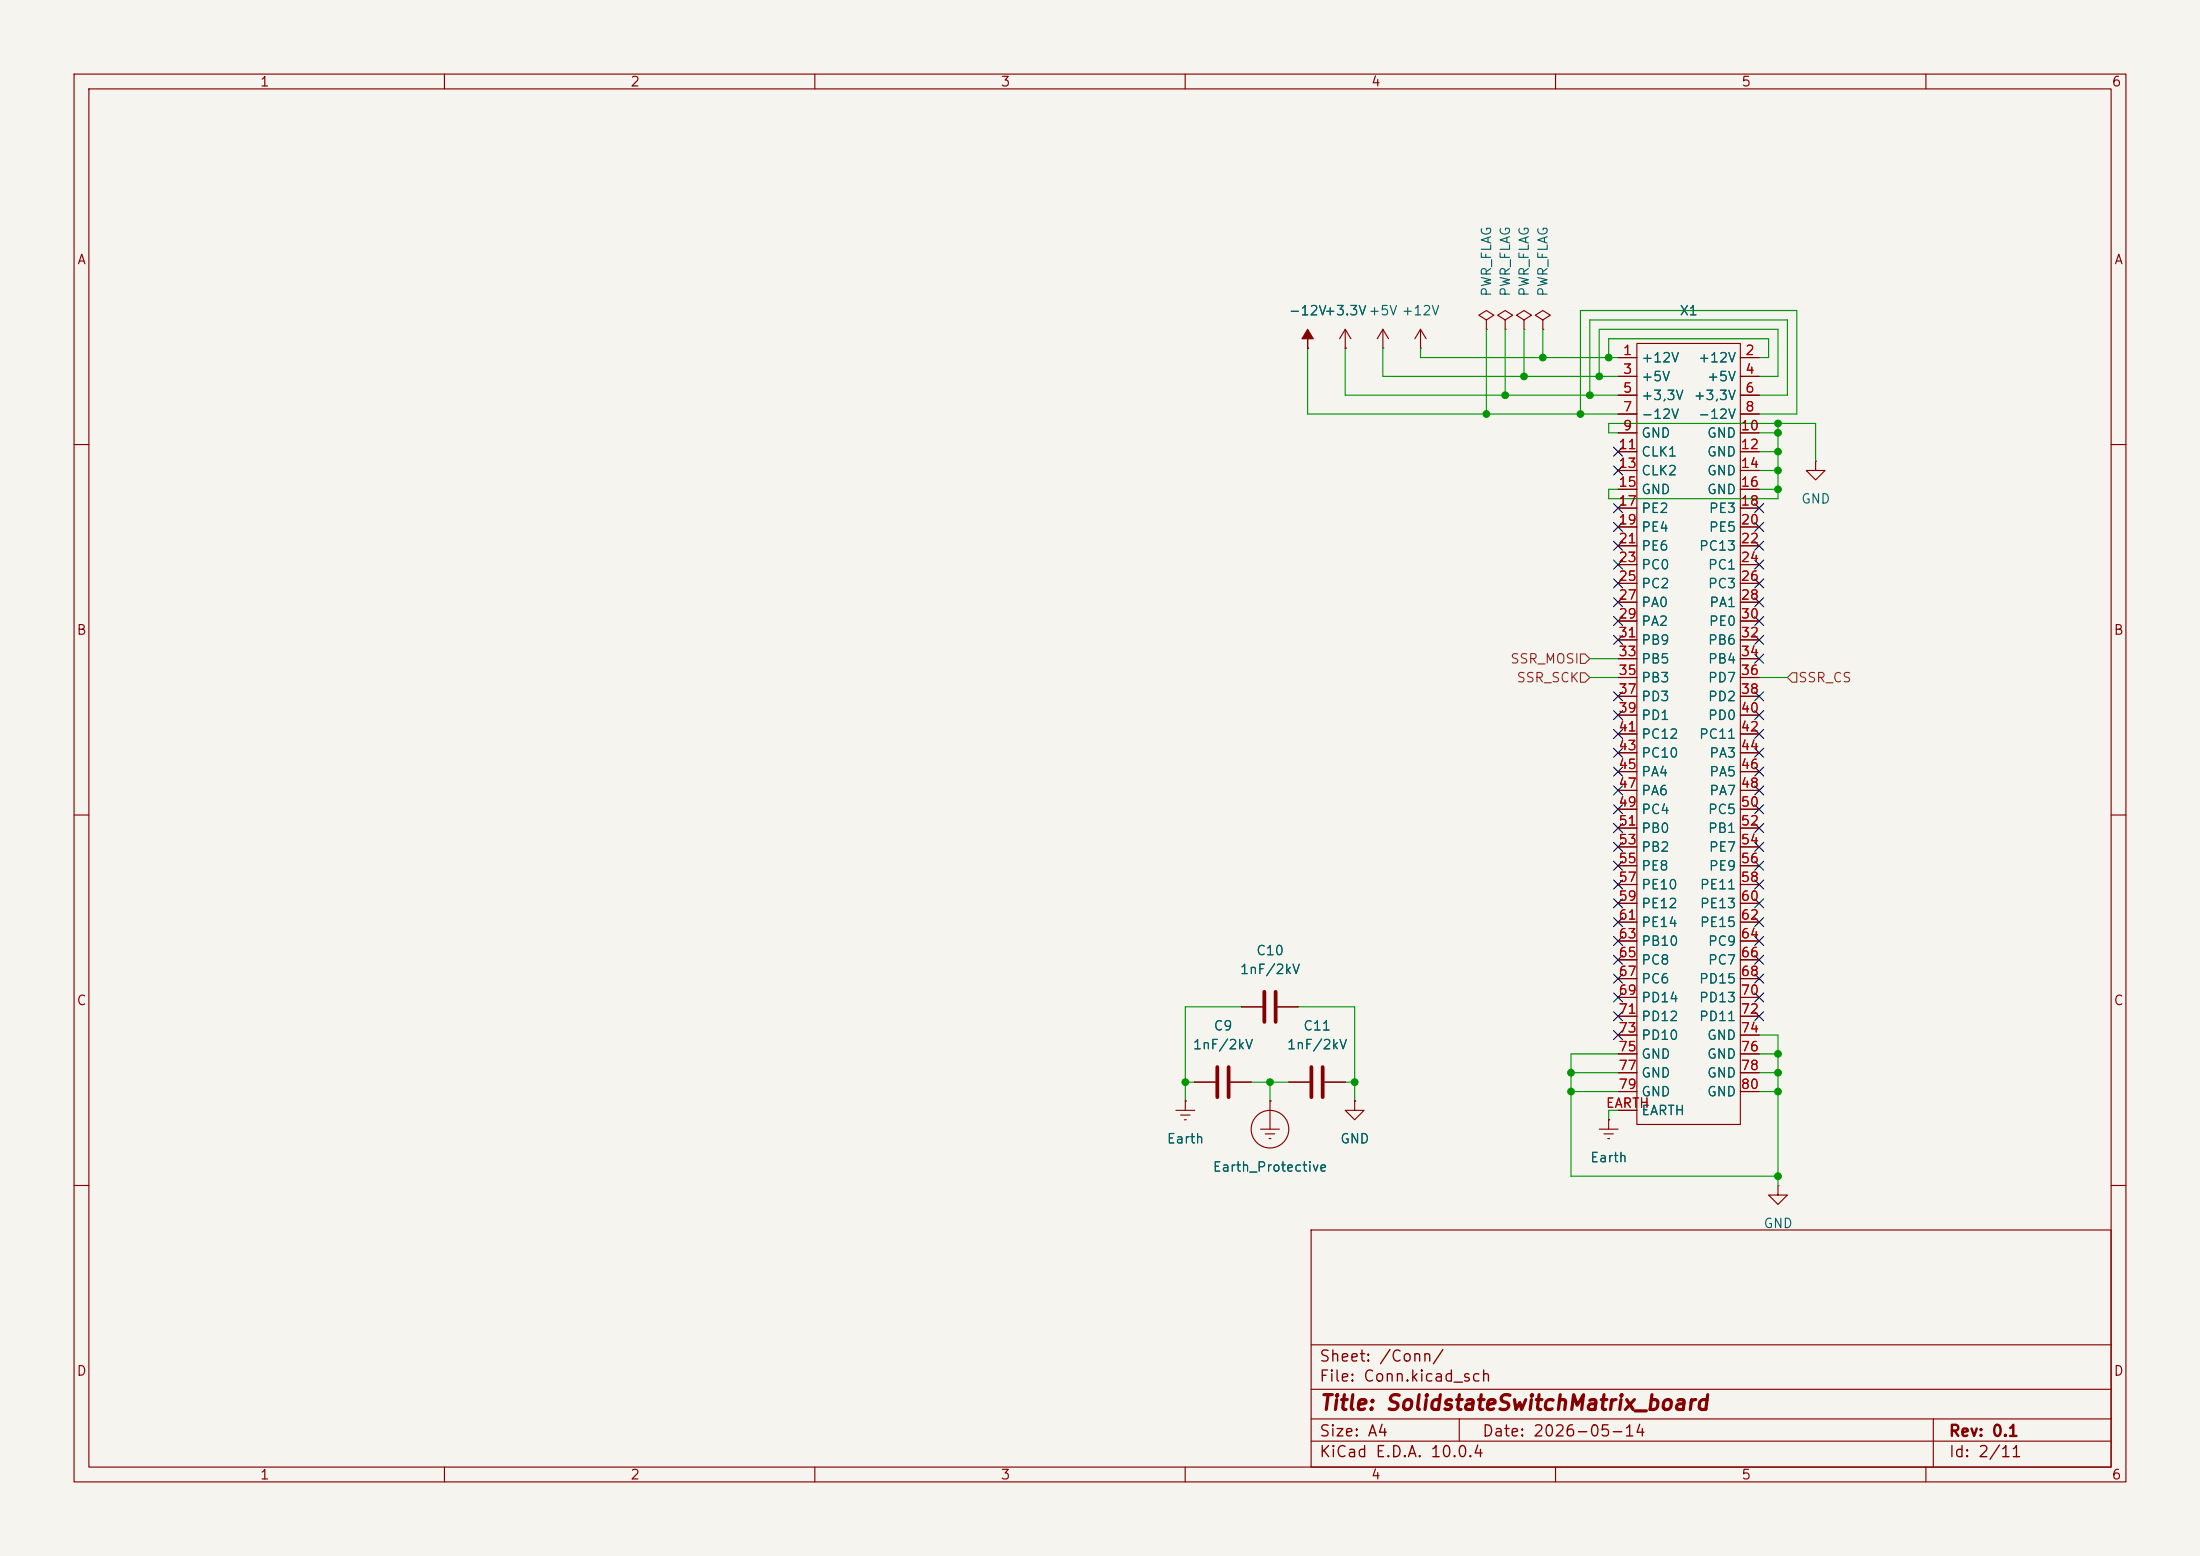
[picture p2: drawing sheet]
<svg xmlns="http://www.w3.org/2000/svg" width="297mm" height="210mm" viewBox="0 0 297 210" stroke-linecap="round" stroke-linejoin="round" font-family="sans-serif">
<path d="M0 0h297v210h-297z" fill="#f5f4ef" stroke="#f5f4ef" stroke-width=".14"/>
<g fill="none" stroke="#840000" stroke-width=".15">
<path d="M10 10h277v190h-277zM12 12h273v186h-273zM60 10v2M110 10v2M160 10v2M210 10v2M260 10v2M176.5 47h.1M181.6 47h.1M181.6 44.5l-.8 1.2M181.6 44.5l.8 1.2M181.6 44.5v2.5"/>
<path d="M186.7 47h.1M186.7 44.5l-.8 1.2M186.7 44.5l.8 1.2M186.7 44.5v2.5M191.8 47h.1M191.8 44.5l-.8 1.2M191.8 44.5l.7 1.2M191.8 44.5v2.5M200.7 43.2l1-.7-1-.6-1.1 .6 1.1 .7v1.3M200.7 44.5h.1M203.2 43.2l1-.7-1-.6-1 .6 1 .7v1.3M203.2 44.5h.1"/>
<path d="M205.7 43.2l1.1-.7-1.1-.6-1 .6 1 .7v1.3M205.7 44.5h.1M208.3 43.2l1-.7-1-.6-1 .6 1 .7v1.3M208.3 44.5h.1M218.4 48.3h2.6M218.4 50.8h2.6M218.4 53.3h2.6M218.4 55.9h2.6M218.4 58.4h2.6M221 46.4h13.9v105.4h-13.9zM234.9 48.3h2.6M234.9 50.8h2.6"/>
<path d="M234.9 53.3h2.6M234.9 55.9h2.6M234.9 58.4h2.6M10 60h2M218.4 61h2.6M218.4 63.5h2.6M218.4 66h2.6M218.4 68.6h2.6M218.4 71.1h2.6M218.4 73.7h2.6M218.4 76.2h2.6M218.4 78.7h2.6"/>
<path d="M234.9 61h2.6M234.9 63.5h2.6M234.9 66h2.6M234.9 68.6h2.6M234.9 71.1h2.6M234.9 73.7h2.6M234.9 76.2h2.6M234.9 78.7h2.6M245.1 62.2v1.3h1.3l-1.3 1.3-1.3-1.3h1.3M245.1 62.2h.1M285 60h2M218.4 81.3h2.6"/>
<path d="M218.4 83.8h2.6M218.4 86.4h2.6M218.4 88.9h2.6M218.4 91.4h2.6M218.4 94h2.6M218.4 96.5h2.6M218.4 99.1h2.6M234.9 81.3h2.6M234.9 83.8h2.6M234.9 86.4h2.6M234.9 88.9h2.6M234.9 91.4h2.6"/>
<path d="M234.9 94h2.6M234.9 96.5h2.6M234.9 99.1h2.6M10 110h2M218.4 101.6h2.6M218.4 104.1h2.6M218.4 106.7h2.6M218.4 109.2h2.6M218.4 111.8h2.6M218.4 114.3h2.6M218.4 116.8h2.6M218.4 119.4h2.6"/>
<path d="M234.9 101.6h2.6M234.9 104.1h2.6M234.9 106.7h2.6M234.9 109.2h2.6M234.9 111.8h2.6M234.9 114.3h2.6M234.9 116.8h2.6M234.9 119.4h2.6M285 110h2M167.6 135.9h2.8M172.5 135.9h2.8M218.4 121.9h2.6"/>
<path d="M218.4 124.5h2.6M218.4 127h2.6M218.4 129.5h2.6M218.4 132.1h2.6M218.4 134.6h2.6M218.4 137.2h2.6M218.4 139.7h2.6M234.9 121.9h2.6M234.9 124.5h2.6M234.9 127h2.6M234.9 129.5h2.6M234.9 132.1h2.6"/>
<path d="M234.9 134.6h2.6M234.9 137.2h2.6M234.9 139.7h2.6M158.7 149.9h2.6M159.4 150.5h1.3M159.9 151.1h.2M160 148.6h.1M160 148.6v1.3M161.3 146.1h2.8M166.1 146.1h2.8M170.2 152.4h2.5M170.8 153h1.3"/>
<path d="M171.3 153.7h.3M171.4 148.6h.1M171.4 148.6v3.8M174 146.1h2.8M178.8 146.1h2.8M182.9 148.6v1.3h1.2l-1.2 1.2-1.3-1.2h1.3M182.9 148.6h.1M215.9 152.4h2.5M216.5 153h1.3M217 153.7h.3M217.2 151.1h.1M217.2 151.1v1.3"/>
<path d="M218.4 142.2h2.6M218.4 144.8h2.6M218.4 147.3h2.6M218.4 149.9h2.6M234.9 142.2h2.6M234.9 144.8h2.6M234.9 147.3h2.6M10 160h2M177 166h108v32h-108zM240 160v1.3h1.3l-1.3 1.3-1.2-1.3h1.2M240 160h.1M285 160h2"/>
<path d="M60 198v2M110 198v2M160 198v2M177 194.5h108M177 191.5h108M177 187.5h108M177 181.5h108M197 191.5v3M210 198v2M260 198v2M261 191.5v6.5"/>
<circle cx="171.4" cy="152.4" r="2.54"/>
</g>
<path d="M176.5 44.5l.8 1.2h-.8v1.3v-1.3h-.7z" fill="#840000" stroke="#840000" stroke-width=".15"/>
<path d="M170.7 133.9v4M172.2 133.9v4M164.3 144v4.1M165.9 144v4.1M177 144v4.1M178.6 144v4.1" fill="none" stroke="#840000" stroke-width=".51"/>
<path d="M213.4 90.8h.6l.6 .6-.6 .7h-.6zM213.4 88.3h.6l.6 .6-.6 .6h-.6zM241.9 90.8h.7v1.3h-.7l-.6-.7z" fill="none" stroke="#725600" stroke-width=".15"/>
<g fill="none" stroke="#009600" stroke-width=".15">
<path d="M176.5 47v8.9h41.9M181.6 47v6.3h36.8M186.7 47v3.8h31.7M191.8 47v1.3h26.6M200.7 44.5v11.4M203.2 44.5v8.8M205.7 44.5v6.3M208.3 44.5v3.8M213.4 55.9v-14h29.2v14h-5.1M214.6 53.3v-10.1h26.7v10.1h-3.8M215.9 50.8v-6.3h24.1v6.3h-2.5M217.2 48.3v-2.6h21.6v2.6h-1.3"/>
<path d="M218.4 58.4h-1.2v-1.2h27.9v5M237.5 58.4h2.5M240 57.2v10.1h-22.8v-1.3h1.2M237.5 63.5h2.5M237.5 66h2.5M237.5 61h2.5M214.6 91.4h3.8M214.6 88.9h3.8M237.5 91.4h3.8M167.6 135.9h-7.6v12.7M175.3 135.9h7.6v12.7M237.5 139.7h2.5v20.3"/>
<path d="M160 146.1h1.3M168.9 146.1h5.1M171.4 146.1v2.5M181.6 146.1h1.3M212.1 147.3h6.3M212.1 144.8h6.3M218.4 149.9h-1.2v1.2M218.4 142.2h-6.3v16.6h27.9M237.5 147.3h2.5M237.5 144.8h2.5M237.5 142.2h2.5"/>
</g>
<g fill="none" stroke="#000084" stroke-width=".15">
<path d="M217.8 78.1l1.2 1.2M217.8 70.5l1.2 1.2M217.8 68l1.2 1.2M217.8 73.1l1.2 1.2M217.8 75.6l1.2 1.2M217.8 60.4l1.2 1.2M217.8 62.9l1.2 1.2M219 78.1l-1.2 1.2M219 70.5l-1.2 1.2M219 68l-1.2 1.2M219 73.1l-1.2 1.2M219 75.6l-1.2 1.2"/>
<path d="M219 60.4l-1.2 1.2M219 62.9l-1.2 1.2M236.9 68l1.2 1.2M236.9 73.1l1.2 1.2M236.9 78.1l1.2 1.2M236.9 70.5l1.2 1.2M236.9 75.6l1.2 1.2M238.1 68l-1.2 1.2M238.1 73.1l-1.2 1.2M238.1 78.1l-1.2 1.2M238.1 70.5l-1.2 1.2M238.1 75.6l-1.2 1.2"/>
<path d="M217.8 98.5l1.2 1.2M217.8 95.9l1.2 1.2M217.8 93.4l1.2 1.2M217.8 83.2l1.2 1.2M217.8 80.7l1.2 1.2M217.8 85.8l1.2 1.2M219 98.5l-1.2 1.2M219 95.9l-1.2 1.2M219 93.4l-1.2 1.2M219 83.2l-1.2 1.2M219 80.7l-1.2 1.2M219 85.8l-1.2 1.2"/>
<path d="M236.9 98.5l1.2 1.2M236.9 85.8l1.2 1.2M236.9 88.3l1.2 1.2M236.9 83.2l1.2 1.2M236.9 93.4l1.2 1.2M236.9 95.9l1.2 1.2M236.9 80.7l1.2 1.2M238.1 98.5l-1.2 1.2M238.1 85.8l-1.2 1.2M238.1 88.3l-1.2 1.2M238.1 83.2l-1.2 1.2M238.1 93.4l-1.2 1.2"/>
<path d="M238.1 95.9l-1.2 1.2M238.1 80.7l-1.2 1.2M217.8 108.6l1.2 1.2M217.8 101l1.2 1.2M217.8 113.7l1.2 1.2M217.8 106.1l1.2 1.2M217.8 116.2l1.2 1.2M217.8 111.2l1.2 1.2M217.8 103.5l1.2 1.2M217.8 118.8l1.2 1.2M219 108.6l-1.2 1.2M219 101l-1.2 1.2"/>
<path d="M219 113.7l-1.2 1.2M219 106.1l-1.2 1.2M219 116.2l-1.2 1.2M219 111.2l-1.2 1.2M219 103.5l-1.2 1.2M219 118.8l-1.2 1.2M236.9 113.7l1.2 1.2M236.9 103.5l1.2 1.2M236.9 101l1.2 1.2M236.9 111.2l1.2 1.2M236.9 108.6l1.2 1.2M236.9 106.1l1.2 1.2"/>
<path d="M236.9 118.8l1.2 1.2M236.9 116.2l1.2 1.2M238.1 113.7l-1.2 1.2M238.1 103.5l-1.2 1.2M238.1 101l-1.2 1.2M238.1 111.2l-1.2 1.2M238.1 108.6l-1.2 1.2M238.1 106.1l-1.2 1.2M238.1 118.8l-1.2 1.2M238.1 116.2l-1.2 1.2M217.8 136.6l1.2 1.2M217.8 134l1.2 1.2"/>
<path d="M217.8 121.3l1.2 1.2M217.8 128.9l1.2 1.2M217.8 139.1l1.2 1.2M217.8 123.9l1.2 1.2M217.8 126.4l1.2 1.2M217.8 131.5l1.2 1.2M219 136.6l-1.2 1.2M219 134l-1.2 1.2M219 121.3l-1.2 1.2M219 128.9l-1.2 1.2M219 139.1l-1.2 1.2M219 123.9l-1.2 1.2"/>
<path d="M219 126.4l-1.2 1.2M219 131.5l-1.2 1.2M236.9 136.6l1.2 1.2M236.9 121.3l1.2 1.2M236.9 126.4l1.2 1.2M236.9 123.9l1.2 1.2M236.9 131.5l1.2 1.2M236.9 134l1.2 1.2M236.9 128.9l1.2 1.2M238.1 136.6l-1.2 1.2M238.1 121.3l-1.2 1.2M238.1 126.4l-1.2 1.2"/>
<path d="M238.1 123.9l-1.2 1.2M238.1 131.5l-1.2 1.2M238.1 134l-1.2 1.2M238.1 128.9l-1.2 1.2"/>
</g>
<g fill="#009600" stroke="#009600" stroke-width=".14">
<circle cx="240" cy="142.2" r=".46"/>
<circle cx="240" cy="158.8" r=".46"/>
<circle cx="240" cy="144.8" r=".46"/>
<circle cx="240" cy="147.3" r=".46"/>
<circle cx="240" cy="57.2" r=".46"/>
<circle cx="240" cy="66" r=".46"/>
<circle cx="240" cy="63.5" r=".46"/>
<circle cx="240" cy="61" r=".46"/>
<circle cx="213.4" cy="55.9" r=".46"/>
<circle cx="217.2" cy="48.3" r=".46"/>
<circle cx="215.9" cy="50.8" r=".46"/>
<circle cx="205.7" cy="50.8" r=".46"/>
<circle cx="203.2" cy="53.3" r=".46"/>
<circle cx="200.7" cy="55.9" r=".46"/>
<circle cx="214.6" cy="53.3" r=".46"/>
<circle cx="208.3" cy="48.3" r=".46"/>
<circle cx="182.9" cy="146.1" r=".46"/>
<circle cx="212.1" cy="147.3" r=".46"/>
<circle cx="212.1" cy="144.8" r=".46"/>
<circle cx="160" cy="146.1" r=".46"/>
<circle cx="171.4" cy="146.1" r=".46"/>
<circle cx="240" cy="58.4" r=".46"/>
</g>
<text font-size="2" fill="#840000" x="178" y="190.8">Title: SolidstateSwitchMatrix_board</text>
<g font-size="1.5" fill="#840000">
<text x="178" y="184.2">Sheet: /Conn/</text>
<text x="178" y="186.9">File: Conn.kicad_sch</text>
<text x="178" y="197.1">KiCad E.D.A. 10.0.4</text>
<text x="178" y="194.3">Size: A4</text>
<text x="200" y="194.3">Date: 2026-05-14</text>
<text x="263" y="194.3">Rev: 0.1</text>
<text x="263" y="197.1">Id: 2/11</text>
</g>
<g font-size="1.3" fill="#840000">
<text x="35" y="12">1</text>
<text x="85" y="12">2</text>
<text x="135" y="12">3</text>
<text x="185" y="12">4</text>
<text x="235" y="12">5</text>
<text x="285" y="12">6</text>
<text x="10.3" y="36">A</text>
<text x="285.3" y="36">A</text>
<text x="10.3" y="86">B</text>
<text x="285.3" y="86">B</text>
<text x="10.3" y="136">C</text>
<text x="285.3" y="136">C</text>
<text x="10.3" y="186">D</text>
<text x="285.3" y="186">D</text>
<text x="35" y="200">1</text>
<text x="85" y="200">2</text>
<text x="135" y="200">3</text>
<text x="185" y="200">4</text>
<text x="235" y="200">5</text>
<text x="285" y="200">6</text>
</g>
<g font-size="1.3" fill="#006464">
<text x="201.6" y="40.1" transform="rotate(-90 201.6 40.1)">PWR_FLAG</text>
<text x="204.2" y="40.1" transform="rotate(-90 204.2 40.1)">PWR_FLAG</text>
<text x="206.7" y="40.1" transform="rotate(-90 206.7 40.1)">PWR_FLAG</text>
<text x="209.3" y="40.1" transform="rotate(-90 209.3 40.1)">PWR_FLAG</text>
<text x="173.9" y="42.9">-12V+3.3V+5V +12V</text>
<text x="173.9" y="42.9">-12V+3.3V</text>
<text x="226.7" y="42.9">X1</text>
<text x="221.5" y="49.2">+12V</text>
<text x="221.5" y="51.8">+5V</text>
<text x="229.2" y="49.2">+12V</text>
<text x="230.4" y="51.8">+5V</text>
<text x="221.5" y="54.3">+3,3V</text>
<text x="221.5" y="56.9">-12V</text>
<text x="221.5" y="59.4">GND</text>
<text x="228.6" y="54.3">+3,3V</text>
<text x="229.2" y="56.9">-12V</text>
<text x="230.4" y="59.4">GND</text>
<text x="221.5" y="61.9">CLK1</text>
<text x="221.5" y="64.5">CLK2</text>
<text x="230.4" y="61.9">GND</text>
<text x="230.4" y="64.5">GND</text>
<text x="221.5" y="67">GND</text>
<text x="221.5" y="69.6">PE2</text>
<text x="230.4" y="67">GND</text>
<text x="230.6" y="69.6">PE3</text>
<text x="243.1" y="68.3">GND</text>
<text x="221.5" y="72.1">PE4</text>
<text x="221.5" y="74.6">PE6</text>
<text x="221.5" y="77.2">PC0</text>
<text x="229.3" y="74.6">PC13</text>
<text x="230.5" y="77.2">PC1</text>
<text x="230.6" y="72.1">PE5</text>
<text x="221.5" y="79.7">PC2</text>
<text x="221.5" y="82.3">PA0</text>
<text x="230.5" y="79.7">PC3</text>
<text x="230.7" y="82.3">PA1</text>
<text x="221.5" y="84.8">PA2</text>
<text x="221.5" y="87.3">PB9</text>
<text x="221.5" y="89.9">PB5</text>
<text x="230.5" y="87.3">PB6</text>
<text x="230.5" y="89.9">PB4</text>
<text x="230.6" y="84.8">PE0</text>
<text x="221.5" y="92.4">PB3</text>
<text x="221.5" y="95">PD3</text>
<text x="230.5" y="92.4">PD7</text>
<text x="230.5" y="95">PD2</text>
<text x="221.5" y="97.5">PD1</text>
<text x="221.5" y="100">PC12</text>
<text x="229.3" y="100">PC11</text>
<text x="230.5" y="97.5">PD0</text>
<text x="221.5" y="102.6">PC10</text>
<text x="221.5" y="105.1">PA4</text>
<text x="221.5" y="107.7">PA6</text>
<text x="230.7" y="102.6">PA3</text>
<text x="230.7" y="105.1">PA5</text>
<text x="230.7" y="107.7">PA7</text>
<text x="221.5" y="110.2">PC4</text>
<text x="221.5" y="112.7">PB0</text>
<text x="230.5" y="110.2">PC5</text>
<text x="230.5" y="112.7">PB1</text>
<text x="221.5" y="115.3">PB2</text>
<text x="221.5" y="117.8">PE8</text>
<text x="230.6" y="115.3">PE7</text>
<text x="230.6" y="117.8">PE9</text>
<text x="221.5" y="120.4">PE10</text>
<text x="221.5" y="122.9">PE12</text>
<text x="221.5" y="125.4">PE14</text>
<text x="229.4" y="120.4">PE11</text>
<text x="229.4" y="122.9">PE13</text>
<text x="229.4" y="125.4">PE15</text>
<text x="167.3" y="131.8">1nF/2kV</text>
<text x="169.5" y="129.2">C10</text>
<text x="221.5" y="128">PB10</text>
<text x="221.5" y="130.5">PC8</text>
<text x="230.5" y="128">PC9</text>
<text x="230.5" y="130.5">PC7</text>
<text x="221.5" y="133.1">PC6</text>
<text x="221.5" y="135.6">PD14</text>
<text x="229.3" y="133.1">PD15</text>
<text x="229.3" y="135.6">PD13</text>
<text x="160.9" y="141.9">1nF/2kV</text>
<text x="163.8" y="139.4">C9</text>
<text x="173.6" y="141.9">1nF/2kV</text>
<text x="175.9" y="139.4">C11</text>
<text x="221.5" y="138.1">PD12</text>
<text x="221.5" y="140.7">PD10</text>
<text x="221.5" y="143.2">GND</text>
<text x="229.3" y="138.1">PD11</text>
<text x="230.4" y="140.7">GND</text>
<text x="230.4" y="143.2">GND</text>
<text x="221.5" y="145.8">GND</text>
<text x="221.5" y="148.3">GND</text>
<text x="230.4" y="145.8">GND</text>
<text x="230.4" y="148.3">GND</text>
<text x="157.4" y="154.6">Earth</text>
<text x="180.8" y="154.6">GND</text>
<text x="221.5" y="150.8">EARTH</text>
<text x="163.6" y="158.5">Earth_Protective</text>
<text x="214.6" y="157.2">Earth</text>
<text x="238" y="166.1">GND</text>
</g>
<g font-size="1.3" fill="#a90000">
<text x="219" y="48.2">1</text>
<text x="219" y="50.8">3</text>
<text x="219" y="53.3">5</text>
<text x="235.5" y="48.2">2</text>
<text x="235.5" y="50.8">4</text>
<text x="235.5" y="53.3">6</text>
<text x="219" y="55.9">7</text>
<text x="219" y="58.4">9</text>
<text x="234.9" y="58.4">10</text>
<text x="235.5" y="55.9">8</text>
<text x="218.4" y="60.9">11</text>
<text x="218.4" y="63.5">13</text>
<text x="234.9" y="60.9">12</text>
<text x="234.9" y="63.5">14</text>
<text x="218.4" y="66">15</text>
<text x="218.4" y="68.6">17</text>
<text x="218.4" y="71.1">19</text>
<text x="234.9" y="66">16</text>
<text x="234.9" y="68.6">18</text>
<text x="234.9" y="71.1">20</text>
<text x="218.4" y="73.6">21</text>
<text x="218.4" y="76.2">23</text>
<text x="234.9" y="73.6">22</text>
<text x="234.9" y="76.2">24</text>
<text x="218.4" y="78.7">25</text>
<text x="218.4" y="81.3">27</text>
<text x="218.4" y="83.8">29</text>
<text x="234.9" y="78.7">26</text>
<text x="234.9" y="81.3">28</text>
<text x="234.9" y="83.8">30</text>
<text x="218.4" y="86.3">31</text>
<text x="218.4" y="88.9">33</text>
<text x="234.9" y="86.3">32</text>
<text x="234.9" y="88.9">34</text>
<text x="218.4" y="91.4">35</text>
<text x="218.4" y="94">37</text>
<text x="234.9" y="91.4">36</text>
<text x="234.9" y="94">38</text>
<text x="218.4" y="96.5">39</text>
<text x="218.4" y="99">41</text>
<text x="218.4" y="101.6">43</text>
<text x="234.9" y="96.5">40</text>
<text x="234.9" y="99">42</text>
<text x="234.9" y="101.6">44</text>
<text x="218.4" y="104.1">45</text>
<text x="218.4" y="106.7">47</text>
<text x="234.9" y="104.1">46</text>
<text x="234.9" y="106.7">48</text>
<text x="218.4" y="109.2">49</text>
<text x="218.4" y="111.7">51</text>
<text x="234.9" y="109.2">50</text>
<text x="234.9" y="111.7">52</text>
<text x="218.4" y="114.3">53</text>
<text x="218.4" y="116.8">55</text>
<text x="218.4" y="119.4">57</text>
<text x="234.9" y="114.3">54</text>
<text x="234.9" y="116.8">56</text>
<text x="234.9" y="119.4">58</text>
<text x="218.4" y="121.9">59</text>
<text x="218.4" y="124.4">61</text>
<text x="234.9" y="121.9">60</text>
<text x="234.9" y="124.4">62</text>
<text x="218.4" y="127">63</text>
<text x="218.4" y="129.5">65</text>
<text x="234.9" y="127">64</text>
<text x="234.9" y="129.5">66</text>
<text x="218.4" y="132.1">67</text>
<text x="218.4" y="134.6">69</text>
<text x="218.4" y="137.1">71</text>
<text x="234.9" y="132.1">68</text>
<text x="234.9" y="134.6">70</text>
<text x="234.9" y="137.1">72</text>
<text x="218.4" y="139.7">73</text>
<text x="218.4" y="142.2">75</text>
<text x="234.9" y="139.7">74</text>
<text x="234.9" y="142.2">76</text>
<text x="216.7" y="149.8">EARTH</text>
<text x="218.4" y="144.8">77</text>
<text x="218.4" y="147.3">79</text>
<text x="234.9" y="144.8">78</text>
<text x="234.9" y="147.3">80</text>
</g>
<g font-size="1.3" fill="#725600">
<text x="203.8" y="89.9">SSR_MOSI</text>
<text x="204.6" y="92.4">SSR_SCK</text>
<text x="242.7" y="92.4">SSR_CS</text>
</g>
</svg>
